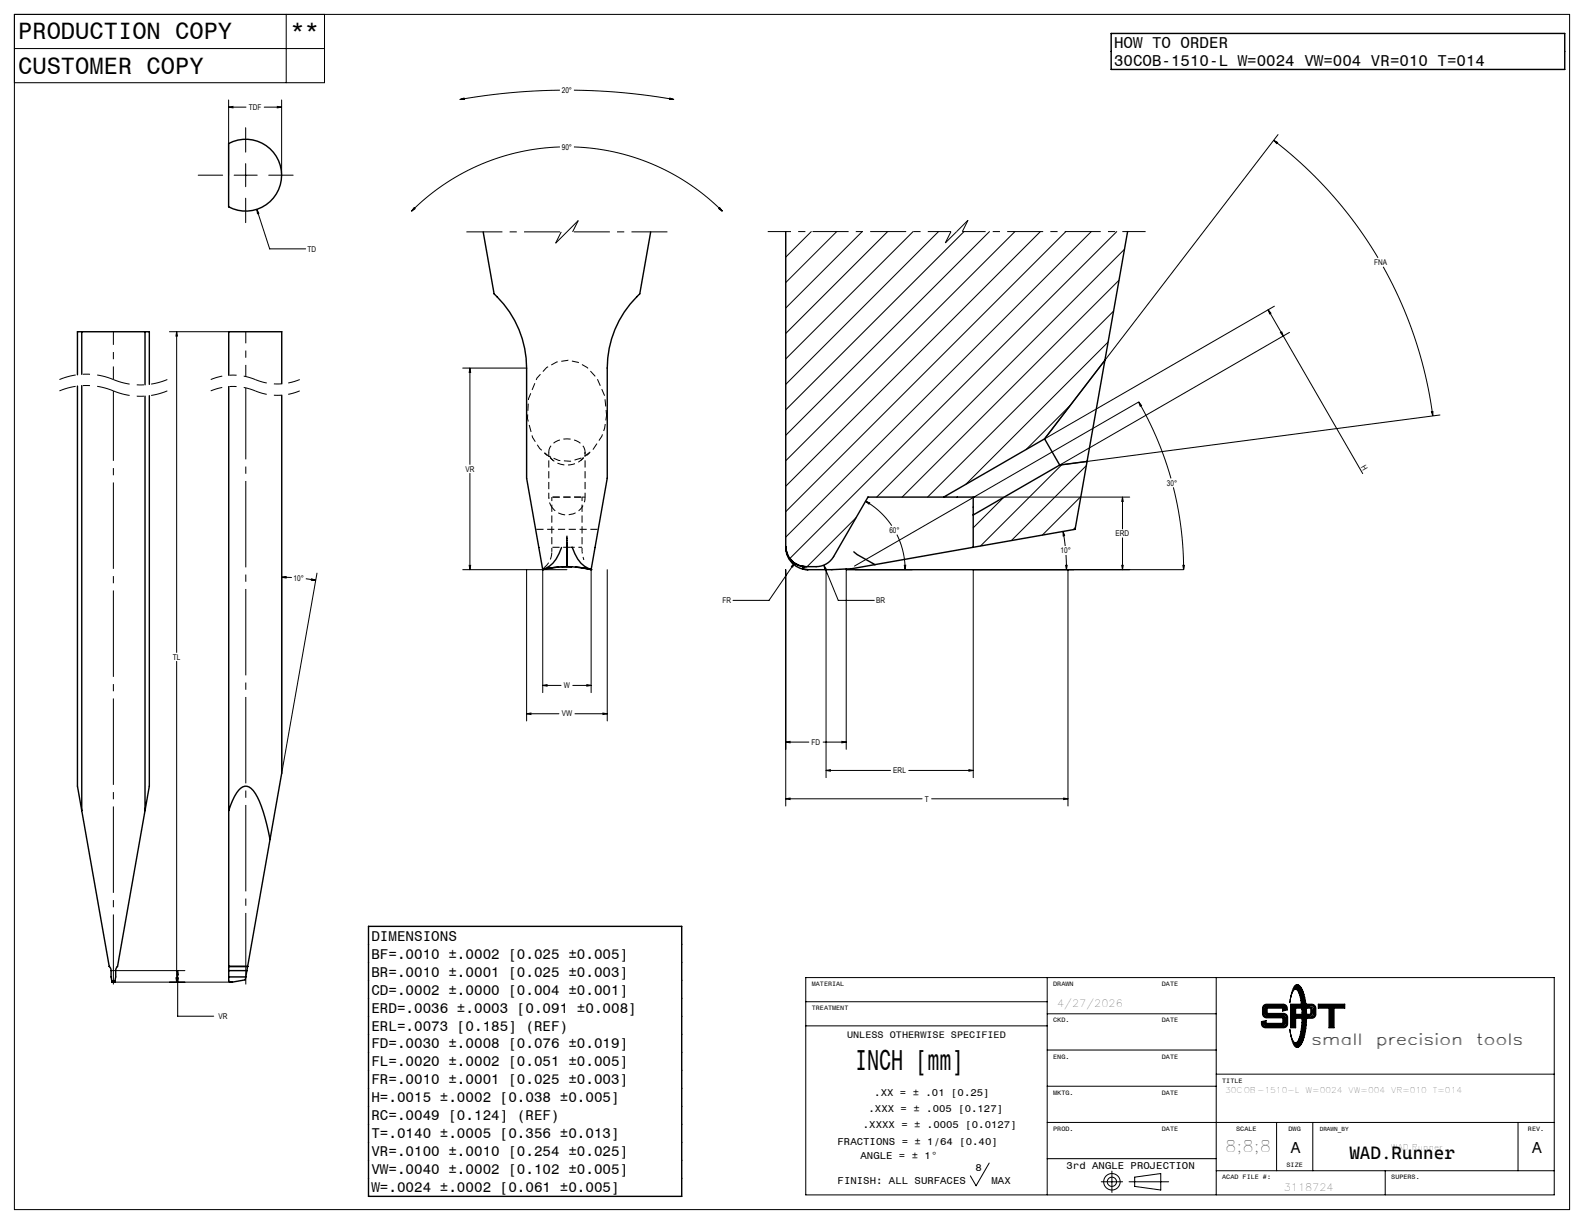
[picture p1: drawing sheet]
<svg xmlns="http://www.w3.org/2000/svg" width="279mm" height="216mm" viewBox="0 0 279 216" stroke-linecap="round" stroke-linejoin="round" font-family="sans-serif">
<g fill="none" stroke="#000" stroke-width=".25">
<path d="M196 5.9h80v6.4h-80zM40.3 25.3a6.3 6.3 0 0 1 9.4 5.6 6.3 6.3 0 0 1-9.4 5.6zM14.4 58.5h-.7v7.6M14.4 58.5v7.5M14.4 58.5h11.2M25.6 58.5h.7v9.3M25.6 58.5v9.4M85.2 40.9l2 10.9a17.9 17.9 0 0 1 5.7 13.1v19.5l2.8 16.1M114.8 40.9l-2 10.9a17.9 17.9 0 0 0-5.7 13.1v19.5l-2.8 16.1M138.6 40.8v55.8M198.9 40.8l-4 22.7M13.7 68.1v70.6l.7 4.3"/>
<path d="M14.4 68v75M25.6 69.9v73.1M26.3 69.8v68.9l-.7 4.3M40.3 66.2v-7.7h9.4v9.2M40.3 68.2v102.3M49.7 69.7v66.7l-2.1 11.7M184.3 77.4l2.6 4.6M184.3 77.4l-17.8 10.3M194.9 63.5l-3.2 17.9M194.9 63.5l-10.6 13.9M99 96.6a5.9 5.9 0 0 1-2.7 3.6l-.6 .3M100 94.6v5.4"/>
<path d="M100.7 96.5h.3M100.8 100h-1.7M100.9 96.6a5.9 5.9 0 0 0 2.8 3.6l.6 .3M138.6 96.4a3.6 3.6 0 0 0 3.6 3.6M138.6 96.6a3.5 3.5 0 0 0 3.4 3.4l-.4 .1-.1 .2 1 .2M138.6 96.6a3.9 3.9 0 0 0 3.9 3.9M150.6 97.3l.6 .5 3.1 1.8M154.3 99.6a29.4 29.4 0 0 1-7.6 .9h-4.2M166.5 87.7h-13.4l-6.1 10.5a3.6 3.6 0 0 1-3 1.8h-1.9M166.5 87.7h5.2v3.1M171.7 90.8v5.7M171.7 96.5l-17.4 3.1"/>
<path d="M186.9 82l-15.2 8.8M191.7 81.4l-4.8 .6M191.7 81.4l-2.1 12-17.9 3.1M95.7 100.5a17.4 17.4 0 0 1 8.6 0M96 100.4l-.3 .1M98.5 100l-2.2 .4M101.5 100l2.8 .5M14.4 143l4.9 27.5 .3 .5 .1 2M25.6 143l-4.9 27.5M40.3 143l.7-1.8a3.7 3.7 0 0 1 2.2-2.5 2.59 2.59 0 0 1 2.2 1.9l.7 1.6 .6 2 .9 3.9M47.6 148.1l-4.1 23.1M19.7 173l.1 .2"/>
<path d="M19.7 173h.2M19.8 173.2h.1M19.9 173h.2M19.9 173l-.1 .2M19.9 173l.1 .2M20 173.2h-.2M20 173.2h.1M20 173.2h.2M20.1 173l.1 .2M20.1 173l-.1 .2M20.1 173h.2M20.1 173.2h.1"/>
<path d="M20.3 173l-.1 .2M20.7 170.5l-.3 .5-.1 2M20.7 170.5h.1M40.3 170.5v.7M40.3 171.2l.1 1.9 .2 .1M40.3 171.2h3.2M40.3 172.3h3.1M40.4 173.1l.2 .1M40.5 173.2h.1M43.5 171.2l-.2 1.6-2.7 .4M43.7 170.5h-3.4M65 163.4h55.2v47.6h-55.2z"/>
</g>
<path d="M95.7 100.5h.1M104.3 100.5h.1" fill="none" stroke="#000" stroke-width=".18" stroke-dasharray="1.3 .6"/>
<path d="M103.2 87.7h-.5M98.5 100h.6" fill="none" stroke="#000" stroke-width=".18" stroke-dasharray="1.3 .6" stroke-linecap="butt"/>
<path d="M97.3 87.7h5.4M97.3 96.5h3.4M102.7 87.7h-5.4M105.5 93.4h-11M95.8 100.2a3.6 3.6 0 0 0 1.5-2.9" fill="none" stroke="#000" stroke-width=".18" stroke-dasharray="1.3 .6" stroke-dashoffset="-.1" stroke-linecap="butt"/>
<path d="M96 79.9l1.6 1.3M97.3 97.3v-9.6M102.4 81.2l1.6-1.3M102.7 87.7v9.6" fill="none" stroke="#000" stroke-width=".18" stroke-dasharray="1.3 .6" stroke-dashoffset=".6" stroke-linecap="butt"/>
<path d="M103.2 79.3a2.33 2.33 0 0 1-2.1 2.6 3.4 3.4 0 0 1-4.3-1.8 2.32 2.32 0 0 1 2.1-2.6 3.4 3.4 0 0 1 4.3 1.8" fill="none" stroke="#000" stroke-width=".18" stroke-dasharray="1.3 .6" stroke-dashoffset=".5" stroke-linecap="butt"/>
<path d="M96.8 87.7a3 3 0 0 0 .5 1.8M101 96.5h1.7M102.7 89.5l.4-1.1 .1-.7" fill="none" stroke="#000" stroke-width=".18" stroke-dasharray="1.3 .6" stroke-dashoffset=".9" stroke-linecap="butt"/>
<path d="M96.8 79.7v8.1M97.3 89.5a3.3 3.3 0 0 0 5.4 0M103.2 87.8v-8.1" fill="none" stroke="#000" stroke-width=".18" stroke-dasharray="1.3 .6" stroke-dashoffset=".4" stroke-linecap="butt"/>
<path d="M107 73.2a8.8 8.8 0 0 1-4.3 7.5 6.2 6.2 0 0 1-7.5-1.6l-1.3-1.9-.9-3.4 .2-3.5 1.5-3.6 1.7-1.9a5.6 5.6 0 0 1 7.2 0l1.7 1.9 1.4 3.1 .3 3.4" fill="none" stroke="#000" stroke-width=".18" stroke-dasharray="1.3 .6" stroke-dashoffset=".3" stroke-linecap="butt"/>
<path d="M103 98.8l-.3-1.4" fill="none" stroke="#000" stroke-width=".18" stroke-dasharray="1.3 .6" stroke-dashoffset=".7" stroke-linecap="butt"/>
<g fill="none" stroke="#000" stroke-width=".18">
<path d="M2.5 8.6h54.7M2.5 2.5h274.4v210.9h-274.4zM40.3 18.9l.8-.1v.2zM40.3 17.6v13.3M40.3 18.9h3.1M46.6 18.9h3.1M48.9 18.8l.8 .1-.8 .1zM49.7 17.6v13.3M50.5 2.5v12.1M57.2 2.5v12.1h-54.7M81.1 17.6l.7-.3 .1 .2zM98.8 15.9a108.8 108.8 0 0 0-17.7 1.7"/>
<path d="M101.2 15.9a108.8 108.8 0 0 1 17.7 1.7M118.2 17.3l.7 .3-.8-.1zM35 30.9h4.3M41.3 30.9h4.1M43.3 22.5v4.3M43.3 28.9v4M43.3 35v4.3M45.3 36.9l2.3 7h6.3M45.3 36.9l.4 .7-.3 .1zM47.4 30.9h4.3M73 36.6l.2 .2-.6 .5zM98.8 25.9a38.8 38.8 0 0 0-26.2 11.4"/>
<path d="M101.2 25.9a38.8 38.8 0 0 1 26.2 11.4M127 36.6l.4 .7-.6-.5zM224.7 24.8l.6 .3-.1 .2zM224.7 24.8a73.3 73.3 0 0 1 18.4 20.7M225.4 23.7l-41.1 53.7 40.5-23.4M29.9 58.5h10.4M31.2 58.5l.1 .8h-.3zM31.2 58.5v56.6M138.6 40.8v.1M143.1 40.8l-4.5 4.6M147.6 40.8l-9 9M152.1 40.8l-13.5 13.5"/>
<path d="M156.6 40.8l-18 18M161.1 40.8l-22.5 22.5M165.6 40.8l-27 27M170 40.8l-31.4 31.5M174.5 40.8l-35.9 36M179 40.8l-40.4 40.5M183.5 40.8l-44.9 45M188 40.8l-49.4 49.5M192.5 40.8l-53.9 53.9M196.4 54.9l-32.8 32.8M197 40.8l-57.7 57.7M197.4 49.4l-38.3 38.3"/>
<path d="M198.3 44l-43.7 43.7M223.7 54.6l.5 .6-.2 .2zM223.7 54.6l2.7 4.7M225.9 58.7l.2-.2 .3 .8zM226.4 59.3l14 24.2M227.5 58.6l-40.6 23.4 67.1-8.8M244 47.1a73.3 73.3 0 0 1 8.7 26.3M81.6 64.9h11.3M82.9 64.9l.1 .8h-.2zM82.9 64.9v17M188.8 71.5l-7.8 7.8M195.5 60.3l-25.1 25.1"/>
<path d="M200.9 70.9l.4 .6-.2 .1zM200.9 70.9a59.1 59.1 0 0 1 5.6 13.5M200.9 70.9l-50.2 29M252.5 72.6h.3l-.1 .8zM82.8 99.7h.2l-.1 .8zM82.9 83.5v17M140.1 99.3l-.3 .7-.2-.1zM140.1 99.3l-4.5 6.6h-6.3M145.3 99.7l.4 .6-.2 .1zM145.3 99.7l2.6 6.2h6.3M151 91.3l-8.7 8.8M152.7 88.4l.7 .3-.1 .2z"/>
<path d="M152.7 88.4a14 14 0 0 1 4.6 4.3M158.2 94.3a13.9 13.9 0 0 1 1.5 6.2M159.5 99.7h.3l-.1 .8zM171.7 87.7h27.6M177 87.7l-5.3 5.4M187.3 82l-14.3 14.3M187.5 93.7l.3 .8h-.3zM187.5 93.7l.4 2.6M188 99.7h.2l-.1 .8zM188 97.9l.1 2.6M189.7 93l-.4 .4M190.7 87.6l-6.8 6.8"/>
<path d="M191.6 82.1l-13.2 13.2M197.9 99.7h.2l-.1 .8zM198 87.7v5.6M198 94.9v5.6M198 87.7l.1 .7h-.2zM207 86a59.2 59.2 0 0 1 1.8 14.5M208.6 99.7h.3l-.1 .8zM31.2 116.7v56.5M49.7 101.8l.8-.1v.3zM49.7 101.8l1.8 .1M49.7 101.8v33.3M53.9 102.1l1.8 .2"/>
<path d="M55 102.1l.7 .2h-.8zM55.9 101.1l-6.2 35.3M81.6 100.5h18.4M92.9 100.5v26.7M95.7 100.5v21.7M104.3 100.5v21.7M107.1 100.5v26.7M138.6 100.5v41.7M145.7 100.5v36.7M171.7 100.5v36.7M188.4 100.5v41.7M208.8 100.5h-59.5v31.7"/>
<path d="M92.9 125.9h5.7M92.9 125.9l.8-.1v.2zM95.7 120.9h3.3M95.7 120.9l.8-.1v.2zM101 120.9h3.3M101.4 125.9h5.7M103.5 120.8l.8 .1-.8 .1zM106.4 125.8l.7 .1-.7 .1zM138.6 130.9l.8-.1v.2zM138.6 130.9h4.1M145.2 130.9h4.1M145.7 135.9l.8-.1v.2z"/>
<path d="M145.7 135.9h11.4M148.5 130.8l.8 .1-.8 .1zM160.3 135.9h11.4M170.9 135.8l.8 .1-.8 .1zM138.6 140.9l.8-.1v.2zM138.6 140.9h24M164.3 140.9h24.1M187.6 140.8l.8 .1-.8 .1zM19.6 171.2h13M20 173.2h20.3M31 172.5h.3l-.1 .7zM31.2 172.5h.3l-.2 .7z"/>
<path d="M31.3 171.2l.2 .8h-.3zM31.3 171.2v8h6.4M142.1 172.4h132.1v38.4h-132.1zM142.1 176.7h42.6M184.7 172.4v38.4M184.7 178.8h29.8M214.5 172.4v38.4M222.9 177.3l.5-.2h2.9a.79 .79 0 0 1 .8 1l-.9 .2v-.5h-2.7v.9h2.9a.72 .72 0 0 1 .7 .8v1.1a.72 .72 0 0 1-.7 .7h-3.2a.72 .72 0 0 1-.7-.7v-.4l.8-.2v.5h3v-1h-2.9a.72 .72 0 0 1-.7-.7v-1.1zM223 177.4l.4-.1h2.9a.61 .61 0 0 1 .6 .7l-.5 .2v-.5h-3v1.2h3a.58 .58 0 0 1 .6 .6v1.1a.58 .58 0 0 1-.6 .5h-3.2a.64 .64 0 0 1-.6-.8l.6-.1v.4h3.2v-1.2h-3a.58 .58 0 0 1-.6-.6v-1.1zM223.1 177.6l.3-.2h2.9l.3 .1 .2 .4-.3 .1v-.5h-3.3v1.5l3.4 .1 .2 .4-.1 1.4-.3 .1h-3.2l-.3-.1-.1-.5h.3v.4h3.5v-1.5l-3.4-.1-.2-.4zM223.1 177.8v1.1M223.4 179.1h3"/>
<path d="M226.6 177.7l.1 .2M226.7 179.4v1.3M227.6 177.1h1.9v.7h-1v1.1h1.1v.7h-1.1v1.7h-.9zM227.8 177.3h1.5l.1 .4h-1v1.4h1v.4h-1v1.6h-.6zM227.9 177.4h1.3v.1h-.9v1.7h1v.1h-1v1.7h-.4zM228.1 177.5v3.4M228.4 173.8a.69 .69 0 0 1 1.1 .5 13.7 13.7 0 0 1 0 9.9 .73 .73 0 0 1-.7 .6 .73 .73 0 0 1-.7-.7l-.3-.9-.3-1.6a3 3 0 0 0 1 2.3h.1a3.3 3.3 0 0 0 .9-2.4 12.8 12.8 0 0 0-.6-6.8 .45 .45 0 0 0-.5-.2 .45 .45 0 0 0-.4 .4l-.5 2 .5-2.2zM228.6 174.1a1.91 1.91 0 0 1 1.1 1.8 15 15 0 0 1-.3 7.7l-.4 .5-.4 .2M228.8 173.8l-.6 .6a.67 .67 0 0 1 1 .6 14.4 14.4 0 0 1-.1 8.6 .6 .6 0 0 1-.9 .4l.6 .6M228.8 174l-.3 .2a1.65 1.65 0 0 1 1.1 1.6 14.2 14.2 0 0 1-.4 7.9l-.3 .4-.4 .1 .3 .3M228.8 174h.1M228.8 173.8h.1"/>
<path d="M228.8 173.8l.5 .3a8.6 8.6 0 0 1 1 5.1 8.6 8.6 0 0 1-1 5.1l-.5 .3M228.8 174l.4 .2a8.5 8.5 0 0 1 1 5 8.5 8.5 0 0 1-1 5l-.4 .3M230.4 177.1h1a.72 .72 0 0 1 .7 .7v1.1a.72 .72 0 0 1-.7 .7h-.8v-.7l.5-.1 .1-.7-.2-.2-.5-.1zM230.6 177.3h.8a.58 .58 0 0 1 .6 .5v1.1a.58 .58 0 0 1-.6 .6h-.7v-.4l.4-.1 .2-.2v-.7l-.1-.4h-.6zM230.8 177.4h.7l.3 .4v1.3l-.3 .2h-.6v-.1l.3-.1 .3-.2v-1a.58 .58 0 0 0-.7-.4zM231.4 177.6l.3 .2v1.2l-.3 .2M232.5 177.1h4.7v.7h-1.9v3.5h-.9v-3.5h-1.9zM232.7 177.3h4.4v.4h-1.9v3.4h-.6v-3.4h-1.9zM232.8 177.4h4.1v.1h-1.9v3.5h-.3v-3.5h-1.9zM234.9 177.6v3.3M142.1 181h42.6M184.7 191.6h29.8"/>
<path d="M184.7 198h89.5M184.7 185.2h29.8M214.5 189.5h59.7M222.9 180.5v.2M223.2 180.9h3.2M225.2 198v8.5M228.8 184.6h.1M228.8 184.5h.1M231.6 198v8.5M267.8 198v8.5M174.5 205.2l-2.3 4-1-1.8M184.7 204.4h29.8"/>
<path d="M194.2 208.5h3.8M196.1 206.6v3.7M199.2 208.5h6.9M200.1 207.6l4.6-.6v2.9l-4.6-.6zM214.5 206.5h59.7M244.3 206.5v4.3"/>
<circle cx="196.1" cy="208.5" r=".81"/>
<circle cx="196.1" cy="208.5" r="1.45"/>
</g>
<path d="M45 68.9a10.2 10.2 0 0 0-7.8 0M45 66.9a10.2 10.2 0 0 0-7.8 0M52.9 68.9a10.2 10.2 0 0 1-7.9 0M52.9 66.9a10.2 10.2 0 0 1-7.9 0" fill="none" stroke="#000" stroke-width=".18" stroke-dasharray="6.3 1.3 1.3 1.3" stroke-dashoffset="4.2" stroke-linecap="butt"/>
<path d="M20 68.9a12.4 12.4 0 0 0-9.5 0M20 66.9a12.4 12.4 0 0 0-9.5 0M29.5 68.9a12.4 12.4 0 0 1-9.5 0M29.5 66.9a12.4 12.4 0 0 1-9.5 0" fill="none" stroke="#000" stroke-width=".18" stroke-dasharray="6.3 1.3 1.3 1.3" stroke-dashoffset="3.4" stroke-linecap="butt"/>
<path d="M43.4 173.6v-105.2" fill="none" stroke="#000" stroke-width=".18" stroke-dasharray="15.2 1.3 1.3 1.3" stroke-dashoffset="2.6" stroke-linecap="butt"/>
<path d="M43.4 66.4v-7.9" fill="none" stroke="#000" stroke-width=".18" stroke-dasharray="15.2 1.3 1.3 1.3" stroke-dashoffset="13.2" stroke-linecap="butt"/>
<path d="M20 173.6v-104.7" fill="none" stroke="#000" stroke-width=".18" stroke-dasharray="15.2 1.3 1.3 1.3" stroke-dashoffset="2.9" stroke-linecap="butt"/>
<path d="M20 66.9v-8.4" fill="none" stroke="#000" stroke-width=".18" stroke-dasharray="15.2 1.3 1.3 1.3" stroke-dashoffset="12.9" stroke-linecap="butt"/>
<path d="M99 40.9h-16.9M117.9 40.9h-16.9" fill="none" stroke="#000" stroke-width=".18" stroke-dasharray="6.3 1.3 1.3 1.3" stroke-dashoffset="-.2" stroke-linecap="butt"/>
<path d="M102 38.9l-2 2M170.7 38.8l-2 2M98 42.9l1-2M100 40.9l-2 2M101 40.9l1-2M166.7 42.8l1-2M168.7 40.8l-2 2M169.7 40.8l1-2" fill="none" stroke="#000" stroke-width=".18" stroke-dasharray="6.3 1.3 1.3 1.3" stroke-linecap="butt"/>
<path d="M167.7 40.8h-32.3M202.1 40.8h-32.4" fill="none" stroke="#000" stroke-width=".18" stroke-dasharray="6.3 1.3 1.3 1.3" stroke-dashoffset="2.3" stroke-linecap="butt"/>
<g fill="#000">
<path d="M223.7 54.6l.5 .6-.2 .2zM225.9 58.7l.2-.2 .3 .8z"/>
<path d="M31 172.5h.3l-.1 .7zM31.2 58.5l.1 .8h-.3zM55 102.1l.7 .2h-.8zM49.7 101.8l.8-.1v.3zM31.2 172.5h.3l-.2 .7zM31.3 171.2l.2 .8h-.3zM45.3 36.9l.1 .8 .3-.1zM40.3 18.9l.8-.1v.2zM48.9 18.8l.8 .1-.8 .1zM95.7 120.9l.8-.1v.2zM103.5 120.8l.8 .1-.8 .1zM81.1 17.6l.8-.1-.1-.2zM118.2 17.3l-.1 .2 .8 .1zM92.9 125.9l.8-.1v.2zM106.4 125.8l.7 .1-.7 .1zM73 36.6l-.4 .7 .6-.5zM127 36.6l-.2 .2 .6 .5zM82.8 99.7h.2l-.1 .8zM82.9 64.9l.1 .8h-.2zM138.6 130.9l.8-.1v.2zM148.5 130.8l.8 .1-.8 .1zM187.6 140.8l.8 .1-.8 .1zM138.6 140.9l.8-.1v.2zM188 99.7h.2l-.1 .8zM187.5 93.7l.3 .8h-.3zM159.5 99.7h.3l-.1 .8zM152.7 88.4l.7 .3-.1 .2zM145.7 135.9l.8-.1v.2zM170.9 135.8l.8 .1-.8 .1zM197.9 99.7h.2l-.1 .8zM198 87.7l.1 .7h-.2zM208.6 99.7h.3l-.1 .8zM200.9 70.9l.4 .6-.2 .1zM252.5 72.6h.3l-.1 .8zM224.7 24.8l.6 .3-.1 .2zM145.3 99.7l.2 .7 .2-.1zM140.1 99.3l-.5 .6 .2 .1z"/>
</g>
<text font-size="5.1" x="150.8" y="188.8">INCH [mm]</text>
<g font-size="4.2">
<text x="3.2" y="6.8">PRODUCTION COPY</text>
<text x="51.2" y="6.8">**</text>
<text x="3.2" y="13">CUSTOMER COPY</text>
</g>
<text font-size="3.2" x="238" y="204.5">WAD.Runner</text>
<g font-size="2.8">
<text x="196.5" y="8.5">HOW TO ORDER</text>
<text x="196.5" y="11.7">30COB-1510-L W=0024 VW=004 VR=010 T=014</text>
<text x="231.4" y="184.3">small</text>
<text x="242.8" y="184.3">precision</text>
<text x="260.5" y="184.3">tools</text>
<text x="216.1" y="203.3">8;8;8</text>
<text x="227.7" y="203.3">A</text>
<text x="270.3" y="203.3">A</text>
</g>
<g font-size="2.5">
<text x="65.5" y="165.9">DIMENSIONS</text>
<text x="65.5" y="169.1">BF=.0010 ±.0002 [0.025 ±0.005]</text>
<text x="65.5" y="172.2">BR=.0010 ±.0001 [0.025 ±0.003]</text>
<text x="65.5" y="175.4">CD=.0002 ±.0000 [0.004 ±0.001]</text>
<text x="65.5" y="178.6">ERD=.0036 ±.0003 [0.091 ±0.008]</text>
<text x="65.5" y="181.8">ERL=.0073 [0.185] (REF)</text>
<text x="65.5" y="184.9">FD=.0030 ±.0008 [0.076 ±0.019]</text>
<text x="65.5" y="188.1">FL=.0020 ±.0002 [0.051 ±0.005]</text>
<text x="65.5" y="191.3">FR=.0010 ±.0001 [0.025 ±0.003]</text>
<text x="65.5" y="194.5">H=.0015 ±.0002 [0.038 ±0.005]</text>
<text x="65.5" y="197.6">RC=.0049 [0.124] (REF)</text>
<text x="65.5" y="200.8">T=.0140 ±.0005 [0.356 ±0.013]</text>
<text x="65.5" y="204">VR=.0100 ±.0010 [0.254 ±0.025]</text>
<text x="65.5" y="207.2">VW=.0040 ±.0002 [0.102 ±0.005]</text>
<text x="65.5" y="210.3">W=.0024 ±.0002 [0.061 ±0.005]</text>
</g>
<g font-size="1.8">
<text x="186.5" y="177.6">4/27/2026</text>
<text x="153.2" y="196.2">.XXX = ± .005 [0.127]</text>
<text x="154.2" y="193.3">.XX = ± .01 [0.25]</text>
<text x="147.7" y="201.9">FRACTIONS = ± 1/64 [0.40]</text>
<text x="152.2" y="199">.XXXX = ± .0005 [0.0127]</text>
<text x="147.8" y="208.8">FINISH: ALL SURFACES</text>
<text x="151.8" y="204.5">ANGLE = ± 1°</text>
<text x="172.1" y="206.5">8</text>
<text x="174.9" y="208.8">MAX</text>
<text x="188.1" y="206.2">3rd ANGLE PROJECTION</text>
<text x="226.4" y="210.2">3118724</text>
</g>
<text font-size="1.7" x="149.4" y="183">UNLESS OTHERWISE SPECIFIED</text>
<g font-size="1.4">
<text x="99.1" y="16.4">20°</text>
<text x="43.9" y="19.4">TDF</text>
<text x="99.1" y="26.4">90°</text>
<text x="54.2" y="44.4">TD</text>
<text x="242.4" y="46.7">FNA</text>
<text x="82.1" y="83.2">VR</text>
<text x="240.1" y="82.4" transform="rotate(60 240.1 82.4)">H</text>
<text x="205.8" y="85.7">30°</text>
<text x="156.9" y="94">60°</text>
<text x="196.8" y="94.6">ERD</text>
<text x="187.1" y="97.6">10°</text>
<text x="51.8" y="102.4">10°</text>
<text x="127.4" y="106.4">FR</text>
<text x="154.5" y="106.4">BR</text>
<text x="30.5" y="116.4">TL</text>
<text x="99.5" y="121.4">W</text>
<text x="99.1" y="126.4">VW</text>
<text x="143.2" y="131.4">FD</text>
<text x="157.6" y="136.4">ERL</text>
<text x="163.1" y="141.4">T</text>
<text x="38.5" y="179.7">VR</text>
<text x="216.1" y="192.8">30COB-1510-L</text>
<text x="230.3" y="192.8">W=0024</text>
<text x="237.9" y="192.8">VW=004</text>
<text x="245.4" y="192.8">VR=010</text>
<text x="252.8" y="192.8">T=014</text>
<text x="245.3" y="202.8">WAD.Runner</text>
</g>
<g font-size="1.1">
<text x="143.2" y="173.9">MATERIAL</text>
<text x="185.8" y="173.9">DRAWN</text>
<text x="204.9" y="173.9">DATE</text>
<text x="143.2" y="178.2">TREATMENT</text>
<text x="185.8" y="180.3">CKD.</text>
<text x="204.9" y="180.3">DATE</text>
<text x="185.8" y="186.7">ENG.</text>
<text x="204.9" y="186.7">DATE</text>
<text x="215.6" y="191">TITLE</text>
<text x="185.8" y="193.1">MKTG.</text>
<text x="204.9" y="193.1">DATE</text>
<text x="185.8" y="199.5">PROD.</text>
<text x="204.9" y="199.5">DATE</text>
<text x="218.1" y="199.5">SCALE</text>
<text x="227.3" y="199.5">DWG</text>
<text x="232.8" y="199.5">DRAWN_BY</text>
<text x="269.5" y="199.5">REV.</text>
<text x="215.6" y="208">ACAD FILE #:</text>
<text x="226.9" y="205.9">SIZE</text>
<text x="245.4" y="208">SUPERS.</text>
</g>
</svg>
